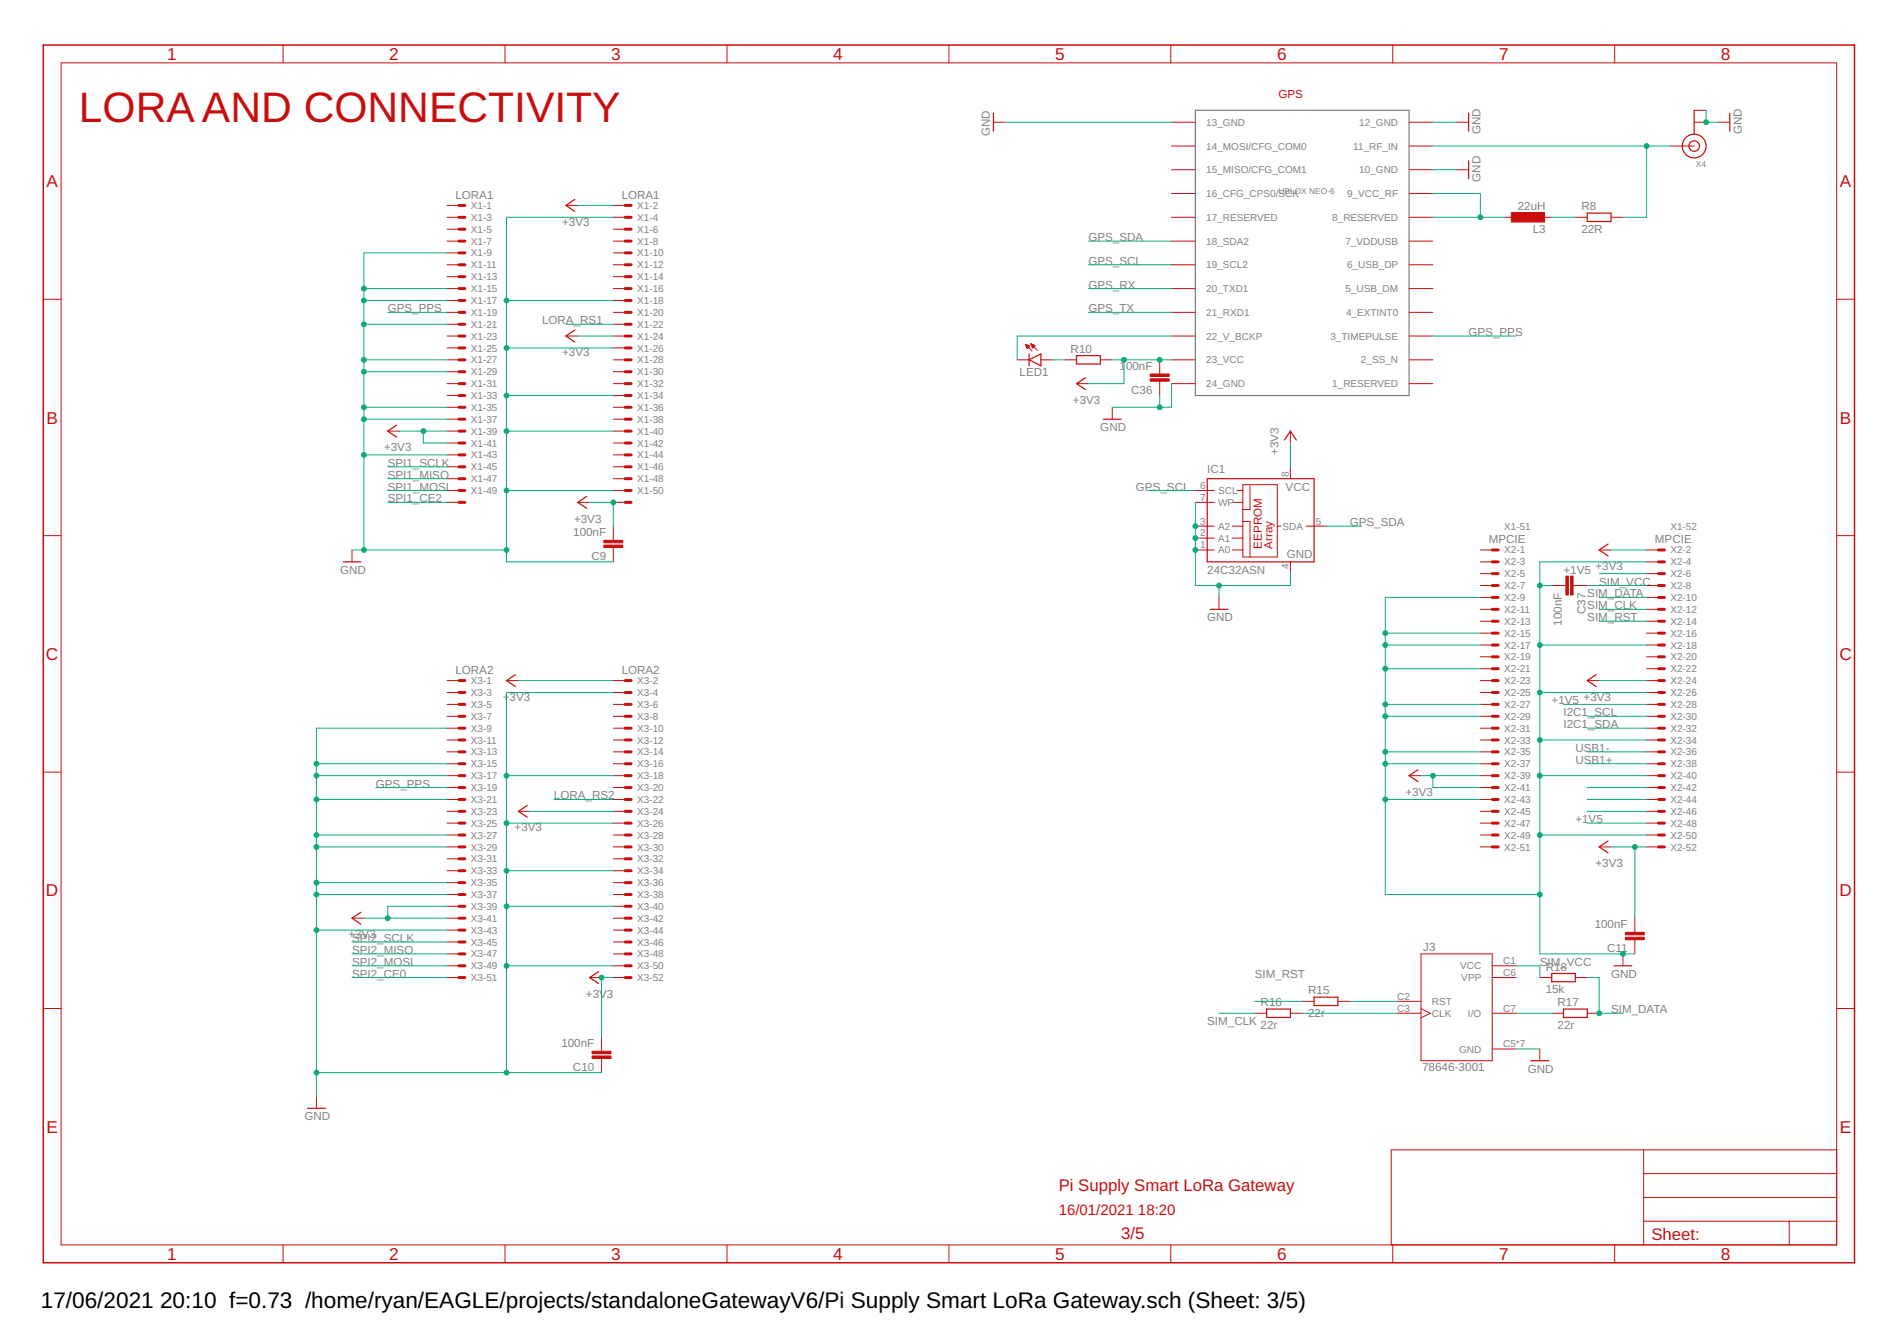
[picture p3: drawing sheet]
<svg xmlns="http://www.w3.org/2000/svg" width="297mm" height="210mm" viewBox="0 0 297 210" stroke-linecap="round" stroke-linejoin="round" font-family="sans-serif">
<path d="M187.2 17.3h33.4v44.6h-33.4z" fill="none" stroke="#808080" stroke-width=".19"/>
<g fill="none" stroke="#c90d0c" stroke-width=".16">
<path d="M9.6 9.8h278v185.1h-278zM44.3 7v2.8M79.1 7v2.8M113.8 7v2.8M148.6 7v2.8M155.6 19.1h1.8M183.3 7v2.8M183.5 19.1h3.7M218.1 7v2.8M220.6 19.1h3.8M228.1 19.1h1.9M252.8 7v2.8"/>
<path d="M265.3 19.1h1.8M265.3 17.3h1.8M269 19.1h1.8M70 32.2h1.9M70 34h1.9M70 35.9h1.9M70 37.7h1.9M70 39.6h1.9M88.6 32.2h1.9M96 32.2h1.9M96 34h1.9M96 35.9h1.9"/>
<path d="M96 37.7h1.9M96 39.6h1.9M183.5 34h3.7M183.5 37.7h3.7M183.5 22.9h3.7M183.5 26.6h3.7M183.5 30.3h3.7M220.6 34h3.8M220.6 37.7h3.8M220.6 22.9h3.8M220.6 26.6h3.8M220.6 30.3h3.8"/>
<path d="M228.1 26.6h1.9M235.5 34h1.9M241.1 34h1.9M246.7 34h1.8M252.3 34h1.8M261.6 22.9h3.7M6.8 46.8h2.8M70 41.4h1.9M70 43.3h1.9M70 45.2h1.9M70 47h1.9M70 48.9h1.9"/>
<path d="M70 50.8h1.9M70 52.6h1.9M70 54.5h1.9M70 56.3h1.9M70 58.2h1.9M88.6 52.6h1.9M96 41.4h1.9M96 43.3h1.9M96 45.2h1.9M96 47h1.9M96 48.9h1.9M96 50.8h1.9"/>
<path d="M96 52.6h1.9M96 54.5h1.9M96 56.3h1.9M96 58.2h1.9M159.3 56.3h1.8M160.6 53.9l1 1M160.6 53.9l.6 .3-.4 .4zM160.6 54h.1M160.6 54h.3M160.7 54.1h.4M160.7 54.2h.5M160.7 54.3h.4"/>
<path d="M160.8 54.4h.3M160.8 54.4h.2M160.8 54.5h.1M161.4 53.8l1 1M161.4 53.8l.7 .3-.4 .4M161.4 53.8l.3 .7M161.4 53.9h.2M161.5 54h.3M161.5 54h.4M161.5 54.1h.5M161.6 54.2h.3M161.6 54.3h.3"/>
<path d="M161.6 54.4h.2M161.7 54.4h.1M163 56.3h1.8M166.7 56.3h1.9M172.3 56.3h1.9M181.6 56.3v2.3M181.6 59.7v2.2M183.5 41.4h3.7M183.5 45.2h3.7M183.5 48.9h3.7M183.5 52.6h3.7M183.5 56.3h3.7"/>
<path d="M220.6 41.4h3.8M220.6 45.2h3.8M220.6 48.9h3.8M220.6 52.6h3.8M220.6 56.3h3.8M287.6 46.8h2.8M60.7 67.5h1.9M70 60h1.9M70 61.9h1.9M70 63.8h1.9M70 65.6h1.9M70 67.5h1.9"/>
<path d="M70 69.3h1.9M70 71.2h1.9M70 73.1h1.9M70 74.9h1.9M70 76.8h1.9M70 78.6h1.9M90.5 78.6h1.8M96 60h1.9M96 61.9h1.9M96 63.8h1.9M96 65.6h1.9M96 67.5h1.9"/>
<path d="M96 69.3h1.9M96 71.2h1.9M96 73.1h1.9M96 74.9h1.9M96 76.8h1.9M96 78.6h1.9M168.6 60h1.8M174.2 63.8v1.8M183.5 60h3.7M187.2 76.8h2.9M187.2 78.6h2.9M193.1 78.6h1.5"/>
<path d="M193.7 76.8h.9M194.6 75.9h5.4v11.3h-5.4zM195.7 76v3.8h-1.1M202.1 67.5v1.8M202.1 73.1v1.8M220.6 60h3.8M6.8 83.8h2.8M55.1 86.1v1.8M96 82.4v2.2M96 85.7v2.2M187.2 86.1h2.9M187.2 82.4h2.9"/>
<path d="M187.2 84.2h2.9M190.9 93.5v1.9M192.9 86.1h1.7M192.9 82.4h1.7M192.9 84.2h1.7M194.6 81.6h1.1v5.6M200 82.4h.6M202.1 87.9v1.9M204.5 82.4h3.1M231.8 86.1h1.9M231.8 87.9h1.9M231.8 89.8h1.9"/>
<path d="M231.8 91.7h1.9M231.8 93.5h1.9M231.8 95.4h1.9M231.8 97.2h1.9M231.8 99.1h1.9M243 91.7h2.2M246.3 91.7h2.2M250.4 86.1h1.9M257.8 86.1h1.9M257.8 87.9h1.9M257.8 89.8h1.9M257.8 91.7h1.9"/>
<path d="M257.8 93.5h1.9M257.8 95.4h1.9M257.8 97.2h1.9M257.8 99.1h1.9M287.6 83.8h2.8M70 106.5h1.9M70 108.4h1.9M70 110.3h1.9M70 112.1h1.9M70 114h1.9M70 115.8h1.9M70 117.7h1.9"/>
<path d="M70 119.5h1.9M79.3 106.5h1.9M96 106.5h1.9M96 108.4h1.9M96 110.3h1.9M96 112.1h1.9M96 114h1.9M96 115.8h1.9M96 117.7h1.9M96 119.5h1.9M231.8 101h1.9M231.8 102.8h1.9"/>
<path d="M231.8 104.7h1.9M231.8 106.5h1.9M231.8 108.4h1.9M231.8 110.3h1.9M231.8 112.1h1.9M231.8 114h1.9M231.8 115.8h1.9M231.8 117.7h1.9M231.8 119.5h1.9M248.5 106.5h1.9M257.8 101h1.9M257.8 102.8h1.9"/>
<path d="M257.8 104.7h1.9M257.8 106.5h1.9M257.8 108.4h1.9M257.8 110.3h1.9M257.8 112.1h1.9M257.8 114h1.9M257.8 115.8h1.9M257.8 117.7h1.9M257.8 119.5h1.9M6.8 120.9h2.8M70 121.4h1.9M70 123.3h1.9"/>
<path d="M70 125.1h1.9M70 127h1.9M70 128.8h1.9M70 130.7h1.9M70 132.6h1.9M70 134.4h1.9M70 136.3h1.9M70 138.2h1.9M81.2 127h1.8M96 121.4h1.9M96 123.3h1.9M96 125.1h1.9"/>
<path d="M96 127h1.9M96 128.8h1.9M96 130.7h1.9M96 132.6h1.9M96 134.4h1.9M96 136.3h1.9M96 138.2h1.9M220.6 121.4h1.9M231.8 121.4h1.9M231.8 123.3h1.9M231.8 125.1h1.9M231.8 127h1.9"/>
<path d="M231.8 128.8h1.9M231.8 130.7h1.9M231.8 132.6h1.9M250.4 132.6h1.9M257.8 121.4h1.9M257.8 123.3h1.9M257.8 125.1h1.9M257.8 127h1.9M257.8 128.8h1.9M257.8 130.7h1.9M257.8 132.6h1.9M287.6 120.9h2.8"/>
<path d="M6.8 157.9h2.8M55.1 143.7h1.9M70 140h1.9M70 141.9h1.9M70 143.7h1.9M70 145.6h1.9M70 147.4h1.9M70 149.3h1.9M70 151.2h1.9M70 153h1.9M92.3 153h1.9M96 140h1.9"/>
<path d="M96 141.9h1.9M96 143.7h1.9M96 145.6h1.9M96 147.4h1.9M96 149.3h1.9M96 151.2h1.9M96 153h1.9M196.5 158.6h1.8M202.1 158.6h1.8M203.9 156.7h1.9M209.5 156.7h1.8M218.8 156.7h3.7"/>
<path d="M218.8 158.6h3.7M222.5 149.3h11.2v16.7h-11.2zM222.5 157.9l1.5 .7-1.5 .7M233.7 151.2h3.7M233.7 153h3.7M233.7 158.6h3.7M241.1 153h1.9M243 158.6h1.8M246.7 153h1.8M248.5 158.6h1.9M254.1 149.3v1.9M256 143.7v2.3"/>
<path d="M256 147.1v2.2M287.6 157.9h2.8M49.6 171.6v1.9M94.2 162.3v2.2M94.2 165.7v2.2M233.7 164.2h3.7M241.1 164.2v1.8M257.4 180v14.9M287.6 180h-69.8v14.9M44.3 194.9v2.8M79.1 194.9v2.8M113.8 194.9v2.8"/>
<path d="M148.6 194.9v2.8M183.3 194.9v2.8M218.1 194.9v2.8M252.8 194.9v2.8M257.4 191.2h30.2M257.4 187.4h30.2M257.4 183.7h30.2M280.2 191.2v3.7"/>
</g>
<path d="M6.8 7h283.6v190.7h-283.6z" fill="none" stroke="#c90d0c" stroke-width=".23"/>
<g fill="none" stroke="#c90d0c" stroke-width=".47">
<path d="M71.9 32.2h.9M71.9 34h.9M71.9 35.9h.9M71.9 37.7h.9M71.9 39.6h.9M97.9 32.2h.9M97.9 34h.9M97.9 35.9h.9M97.9 37.7h.9M97.9 39.6h.9M71.9 41.4h.9M71.9 43.3h.9"/>
<path d="M71.9 45.2h.9M71.9 47h.9M71.9 48.9h.9M71.9 50.8h.9M71.9 52.6h.9M71.9 54.5h.9M71.9 56.3h.9M71.9 58.2h.9M97.9 41.4h.9M97.9 43.3h.9M97.9 45.2h.9M97.9 47h.9"/>
<path d="M97.9 48.9h.9M97.9 50.8h.9M97.9 52.6h.9M97.9 54.5h.9M97.9 56.3h.9M97.9 58.2h.9M71.9 60h.9M71.9 61.9h.9M71.9 63.8h.9M71.9 65.6h.9M71.9 67.5h.9M71.9 69.3h.9"/>
<path d="M71.9 71.2h.9M71.9 73.1h.9M71.9 74.9h.9M71.9 76.8h.9M71.9 78.6h.9M97.9 60h.9M97.9 61.9h.9M97.9 63.8h.9M97.9 65.6h.9M97.9 67.5h.9M97.9 69.3h.9M97.9 71.2h.9"/>
<path d="M97.9 73.1h.9M97.9 74.9h.9M97.9 76.8h.9M97.9 78.6h.9M233.7 86.1h.9M233.7 87.9h.9M233.7 89.8h.9M233.7 91.7h.9M233.7 93.5h.9M233.7 95.4h.9M233.7 97.2h.9M233.7 99.1h.9"/>
<path d="M259.7 86.1h.9M259.7 87.9h.9M259.7 89.8h.9M259.7 91.7h.9M259.7 93.5h.9M259.7 95.4h.9M259.7 97.2h.9M259.7 99.1h.9M71.9 106.5h.9M71.9 108.4h.9M71.9 110.3h.9M71.9 112.1h.9"/>
<path d="M71.9 114h.9M71.9 115.8h.9M71.9 117.7h.9M71.9 119.5h.9M97.9 106.5h.9M97.9 108.4h.9M97.9 110.3h.9M97.9 112.1h.9M97.9 114h.9M97.9 115.8h.9M97.9 117.7h.9M97.9 119.5h.9"/>
<path d="M233.7 101h.9M233.7 102.8h.9M233.7 104.7h.9M233.7 106.5h.9M233.7 108.4h.9M233.7 110.3h.9M233.7 112.1h.9M233.7 114h.9M233.7 115.8h.9M233.7 117.7h.9M233.7 119.5h.9M259.7 101h.9"/>
<path d="M259.7 102.8h.9M259.7 104.7h.9M259.7 106.5h.9M259.7 108.4h.9M259.7 110.3h.9M259.7 112.1h.9M259.7 114h.9M259.7 115.8h.9M259.7 117.7h.9M259.7 119.5h.9M71.9 121.4h.9M71.9 123.3h.9"/>
<path d="M71.9 125.1h.9M71.9 127h.9M71.9 128.8h.9M71.9 130.7h.9M71.9 132.6h.9M71.9 134.4h.9M71.9 136.3h.9M71.9 138.2h.9M97.9 121.4h.9M97.9 123.3h.9M97.9 125.1h.9M97.9 127h.9"/>
<path d="M97.9 128.8h.9M97.9 130.7h.9M97.9 132.6h.9M97.9 134.4h.9M97.9 136.3h.9M97.9 138.2h.9M233.7 121.4h.9M233.7 123.3h.9M233.7 125.1h.9M233.7 127h.9M233.7 128.8h.9M233.7 130.7h.9"/>
<path d="M233.7 132.6h.9M259.7 121.4h.9M259.7 123.3h.9M259.7 125.1h.9M259.7 127h.9M259.7 128.8h.9M259.7 130.7h.9M259.7 132.6h.9M71.9 140h.9M71.9 141.9h.9M71.9 143.7h.9M71.9 145.6h.9"/>
<path d="M71.9 147.4h.9M71.9 149.3h.9M71.9 151.2h.9M71.9 153h.9M97.9 140h.9M97.9 141.9h.9M97.9 143.7h.9M97.9 145.6h.9M97.9 147.4h.9M97.9 149.3h.9M97.9 151.2h.9M97.9 153h.9"/>
</g>
<g fill="none" stroke="#c90d0c" stroke-width=".19">
<path d="M155.6 17.7v2.8M230 17.7v2.8M265.3 17.3v3.7M270.8 17.7v2.8M90 31.2l-1.4 1 1.4 .9M230 25.2v2.8M248.5 33.4h3.8v1.3h-3.8zM90 51.7l-1.4 .9 1.4 .9M161.1 56.3l1.9-.9v1.9zM161.1 55.4v1.9M168.6 55.7h3.7v1.3h-3.7zM170 59.1l-1.4 .9 1.4 1"/>
<path d="M62.1 66.5l-1.4 1 1.4 .9M91.9 77.7l-1.4 .9 1.4 1M172.8 65.6h2.8M189 74.9h16.8v13h-16.8zM201.1 68.9l1-1.4 .9 1.4M53.7 87.9h2.8M189.5 95.4h2.8M251.8 85.2l-1.4 .9 1.4 .9M80.7 105.6l-1.4 .9 1.4 1M249.9 105.6l-1.4 .9 1.4 1M82.5 126.1l-1.3 .9 1.3 .9M222 120.5l-1.4 .9 1.4 .9"/>
<path d="M251.8 131.6l-1.4 1 1.4 .9M56.5 142.8l-1.4 .9 1.4 1M93.7 152.1l-1.4 .9 1.4 .9M198.3 157.9h3.8v1.4h-3.8zM205.8 156.1h3.7v1.3h-3.7zM243 152.4h3.7v1.3h-3.7zM244.8 157.9h3.7v1.4h-3.7zM252.7 151.2h2.8M48.2 173.5h2.7M239.7 166h2.8"/>
<circle cx="265.3" cy="22.9" r="1.86"/>
<circle cx="265.3" cy="22.9" r=".83"/>
</g>
<g fill="#c90d0c" stroke="#c90d0c" stroke-width=".16">
<path d="M94.6 84.6h2.9v.4h-2.9z"/>
<path d="M94.6 85.3h2.9v.4h-2.9z"/>
<path d="M92.7 164.5h3v.4h-3z"/>
<path d="M92.7 165.3h3v.4h-3z"/>
<path d="M254.5 145.9h3v.4h-3z"/>
<path d="M254.5 146.7h3v.4h-3z"/>
<path d="M180.1 58.5h3v.4h-3z"/>
<path d="M180.1 59.3h3v.4h-3z"/>
<path d="M245.2 90.2h.4v2.9h-.4z"/>
<path d="M245.9 90.2h.4v2.9h-.4z"/>
<path d="M236.6 33.3h5.3v1.5h-5.3z"/>
</g>
<g fill="none" stroke="#0dab76" stroke-width=".16">
<path d="M157.4 19.1h26.1M224.4 19.1h3.7M267.1 17.3v1.8h1.9M70 39.6h-13v46.5M90.5 32.2h5.5M96 34h-16.7v53.9h16.7M170.4 37.7h13.1M224.4 34h11.1M224.4 26.6h3.7M224.4 30.3h7.4v3.7M224.4 22.9h37.2M243 34h3.7"/>
<path d="M257.8 22.9v11.1h-3.7M57 56.3h13M57 45.2h13M57 47h13M57 50.8h13M57 58.2h13M60.7 48.9h9.3M79.3 47h16.7M79.3 54.5h16.7M88.6 50.8h7.4M90.5 52.6h5.5M164.8 56.3h1.9"/>
<path d="M170.4 45.2h13.1M170.4 48.9h13.1M170.4 41.4h13.1M174.2 56.3h9.3M176 56.3v3.7h-5.6M183.5 52.6h-24.2v3.7M224.4 52.6h13M57 63.8h13M57 65.6h13M57 71.2h13M60.7 78.6h9.3M60.7 76.8h9.3"/>
<path d="M60.7 73.1h9.3M60.7 74.9h9.3M62.6 67.5h7.4M66.3 67.5v1.8h3.7M79.3 67.5h16.7M79.3 76.8h16.7M79.3 61.9h16.7M92.3 78.6h3.7v3.8M179.7 76.8h7.5M181.6 61.9v1.9M183.5 60v3.8h-9.3M187.2 78.6v13.1h14.9v-1.9"/>
<path d="M202.1 69.3v3.8M55.1 86.1h24.2M190.9 91.7v1.8M207.6 82.4h5.6M216.9 99.1h14.9M231.8 93.5h-14.9v46.5h24.2M241.1 91.7h1.9M248.5 91.7h9.3M250.4 93.5h7.4M250.4 89.8h7.4M250.4 95.4h7.4M250.4 97.2h7.4"/>
<path d="M252.3 86.1h5.5M257.8 87.9h-16.7v61.4h14.9M49.6 119.5h20.4M70 114h-20.4v57.6M81.2 106.5h14.8M96 108.4h-16.7v59.5M216.9 119.5h14.9M216.9 101h14.9M216.9 117.7h14.9M216.9 112.1h14.9M216.9 110.3h14.9M216.9 104.7h14.9"/>
<path d="M241.1 108.4h16.7M241.1 101h16.7M241.1 115.8h16.7M244.8 110.3h13M248.5 114h9.3M248.5 119.5h9.3M248.5 117.7h9.3M248.5 112.1h9.3M250.4 106.5h7.4M49.6 132.6h20.4M49.6 121.4h20.4M49.6 130.7h20.4"/>
<path d="M49.6 138.2h20.4M49.6 125.1h20.4M58.8 123.3h11.2M79.3 121.4h16.7M79.3 136.3h16.7M79.3 128.8h16.7M83 127h13M86.7 125.1h9.3M216.9 125.1h14.9M222.5 121.4h9.3M224.4 121.4v1.9h7.4M241.1 121.4h16.7"/>
<path d="M241.1 130.7h16.7M248.5 127h9.3M248.5 123.3h9.3M248.5 128.8h9.3M248.5 125.1h9.3M252.3 132.6h5.5M256 132.6v11.1M49.6 140h20.4M49.6 145.6h20.4M55.1 153h14.9M55.1 151.2h14.9M55.1 149.3h14.9"/>
<path d="M55.1 147.4h14.9M57 143.7h13M70 141.9h-9.3v1.8M79.3 141.9h16.7M79.3 151.2h16.7M96 153h-1.8v9.3M190.9 158.6h5.6M196.5 156.7h7.4M203.9 158.6h14.9M211.3 156.7h7.5M237.4 151.2h3.7v1.8M237.4 158.6h5.6"/>
<path d="M248.5 153h1.9v5.6h3.7M49.6 167.9h44.6M237.4 164.2h3.7"/>
</g>
<g fill="#0dab76" stroke="#0dab76" stroke-width=".16">
<circle cx="66.3" cy="67.5" r=".38"/>
<circle cx="96" cy="78.6" r=".38"/>
<circle cx="94.2" cy="153" r=".38"/>
<circle cx="60.7" cy="143.7" r=".38"/>
<circle cx="181.6" cy="56.3" r=".38"/>
<circle cx="176" cy="56.3" r=".38"/>
<circle cx="256" cy="132.6" r=".38"/>
<circle cx="224.4" cy="121.4" r=".38"/>
<circle cx="57" cy="45.2" r=".38"/>
<circle cx="57" cy="47" r=".38"/>
<circle cx="57" cy="50.8" r=".38"/>
<circle cx="57" cy="56.3" r=".38"/>
<circle cx="57" cy="58.2" r=".38"/>
<circle cx="57" cy="63.8" r=".38"/>
<circle cx="57" cy="65.6" r=".38"/>
<circle cx="57" cy="71.2" r=".38"/>
<circle cx="57" cy="86.1" r=".38"/>
<circle cx="79.3" cy="86.1" r=".38"/>
<circle cx="79.3" cy="76.8" r=".38"/>
<circle cx="79.3" cy="67.5" r=".38"/>
<circle cx="79.3" cy="61.9" r=".38"/>
<circle cx="79.3" cy="54.5" r=".38"/>
<circle cx="79.3" cy="47" r=".38"/>
<circle cx="49.6" cy="119.5" r=".38"/>
<circle cx="49.6" cy="121.4" r=".38"/>
<circle cx="49.6" cy="130.7" r=".38"/>
<circle cx="49.6" cy="132.6" r=".38"/>
<circle cx="49.6" cy="138.2" r=".38"/>
<circle cx="49.6" cy="140" r=".38"/>
<circle cx="49.6" cy="145.6" r=".38"/>
<circle cx="49.6" cy="167.9" r=".38"/>
<circle cx="79.3" cy="167.9" r=".38"/>
<circle cx="79.3" cy="151.2" r=".38"/>
<circle cx="79.3" cy="141.9" r=".38"/>
<circle cx="79.3" cy="136.3" r=".38"/>
<circle cx="79.3" cy="128.8" r=".38"/>
<circle cx="79.3" cy="121.4" r=".38"/>
<circle cx="49.6" cy="125.1" r=".38"/>
<circle cx="181.6" cy="63.8" r=".38"/>
<circle cx="241.1" cy="140" r=".38"/>
<circle cx="241.1" cy="101" r=".38"/>
<circle cx="241.1" cy="108.4" r=".38"/>
<circle cx="241.1" cy="115.8" r=".38"/>
<circle cx="241.1" cy="121.4" r=".38"/>
<circle cx="241.1" cy="130.7" r=".38"/>
<circle cx="216.9" cy="125.1" r=".38"/>
<circle cx="216.9" cy="119.5" r=".38"/>
<circle cx="216.9" cy="117.7" r=".38"/>
<circle cx="216.9" cy="112.1" r=".38"/>
<circle cx="216.9" cy="110.3" r=".38"/>
<circle cx="216.9" cy="104.7" r=".38"/>
<circle cx="216.9" cy="101" r=".38"/>
<circle cx="216.9" cy="99.1" r=".38"/>
<circle cx="254.1" cy="149.3" r=".38"/>
<circle cx="241.1" cy="91.7" r=".38"/>
<circle cx="267.1" cy="19.1" r=".38"/>
<circle cx="187.2" cy="82.4" r=".38"/>
<circle cx="187.2" cy="84.2" r=".38"/>
<circle cx="187.2" cy="86.1" r=".38"/>
<circle cx="190.9" cy="91.7" r=".38"/>
<circle cx="231.8" cy="34" r=".38"/>
<circle cx="250.4" cy="158.6" r=".38"/>
<circle cx="257.8" cy="22.9" r=".38"/>
</g>
<text font-size="6.7" fill="#c90d0c" x="12.4" y="19.1">LORAAND CONNECTIVITY</text>
<g font-size="3.5">
<text x="6.4" y="204.7">17/06/2021</text>
<text x="25.1" y="204.7">20:10 f=0.73 /home/ryan/EAGLE/projects/standaloneGatewayV6/Pi Supply Smart LoRa Gateway.sch (Sheet: 3/5)</text>
</g>
<g font-size="2.7" fill="#c90d0c">
<text x="26.2" y="9.4">1</text>
<text x="61" y="9.4">2</text>
<text x="95.7" y="9.4">3</text>
<text x="130.5" y="9.4">4</text>
<text x="165.2" y="9.4">5</text>
<text x="200" y="9.4">6</text>
<text x="234.7" y="9.4">7</text>
<text x="269.5" y="9.4">8</text>
<text x="7.3" y="29.3">A</text>
<text x="288.1" y="29.3">A</text>
<text x="7.3" y="66.3">B</text>
<text x="288.1" y="66.3">B</text>
<text x="7.2" y="103.3">C</text>
<text x="288" y="103.3">C</text>
<text x="7.2" y="140.3">D</text>
<text x="288" y="140.3">D</text>
<text x="7.3" y="177.3">E</text>
<text x="288.1" y="177.3">E</text>
<text x="26.2" y="197.2">1</text>
<text x="61" y="197.2">2</text>
<text x="95.7" y="197.2">3</text>
<text x="130.5" y="197.2">4</text>
<text x="165.2" y="197.2">5</text>
<text x="200" y="197.2">6</text>
<text x="234.7" y="197.2">7</text>
<text x="269.5" y="197.2">8</text>
</g>
<g font-size="2.6" fill="#c90d0c">
<text x="165.8" y="186.5">Pi Supply Smart LoRa Gateway</text>
<text x="175.5" y="193.9">3/5</text>
<text x="258.6" y="194">Sheet:</text>
</g>
<g font-size="2.3" fill="#c90d0c">
<text x="165.8" y="190.2">16/01/2021</text>
<text x="178.2" y="190.2">18:20</text>
</g>
<g font-size="1.8" fill="#c90d0c">
<text x="200.2" y="15.4">GPS</text>
<text x="197.6" y="85.9" transform="rotate(-90 197.6 85.9)">EEPROM</text>
<text x="199.3" y="85.9" transform="rotate(-90 199.3 85.9)">Array</text>
</g>
<g font-size="1.8" fill="#808080">
<text x="155" y="21.3" transform="rotate(-90 155 21.3)">GND</text>
<text x="231.8" y="21" transform="rotate(-90 231.8 21)">GND</text>
<text x="272.7" y="21" transform="rotate(-90 272.7 21)">GND</text>
<text x="231.8" y="28.4" transform="rotate(-90 231.8 28.4)">GND</text>
<text x="71.3" y="31.1">LORA1</text>
<text x="88" y="35.3">+3V3</text>
<text x="97.3" y="31.1">LORA1</text>
<text x="237.7" y="32.9">22uH</text>
<text x="247.6" y="32.9">R8</text>
<text x="170.4" y="37.7">GPS_SDA</text>
<text x="170.4" y="41.4">GPS_SCL</text>
<text x="240" y="36.4">L3</text>
<text x="247.6" y="36.4">22R</text>
<text x="170.4" y="45.2">GPS_RX</text>
<text x="60.7" y="48.9">GPS_PPS</text>
<text x="84.9" y="50.7">LORA_RS1</text>
<text x="170.4" y="48.9">GPS_TX</text>
<text x="229.9" y="52.6">GPS_PPS</text>
<text x="88" y="55.8">+3V3</text>
<text x="159.6" y="58.9">LED1</text>
<text x="167.6" y="55.2">R10</text>
<text x="175.3" y="57.9">1</text>
<text x="176.3" y="57.9">00nF</text>
<text x="168" y="63.2">+3V3</text>
<text x="177.1" y="61.6">C36</text>
<text x="60.1" y="70.6">+3V3</text>
<text x="172.3" y="67.5">GND</text>
<text x="200.2" y="71.2" transform="rotate(-90 200.2 71.2)">+3V3</text>
<text x="60.7" y="73.1">SPI1_SCLK</text>
<text x="60.7" y="74.9">SPI1_MISO</text>
<text x="60.7" y="76.8">SPI1_MOSI</text>
<text x="177.9" y="76.8">GPS_SCL</text>
<text x="189" y="74">IC1</text>
<text x="201.3" y="76.8">VCC</text>
<text x="60.7" y="78.6">SPI1_CE2</text>
<text x="89.8" y="83.9">100nF</text>
<text x="89.9" y="81.8">+3V3</text>
<text x="211.3" y="82.4">GPS_SDA</text>
<text x="53.3" y="89.8">GND</text>
<text x="92.6" y="87.6">C9</text>
<text x="189" y="89.8">24C32ASN</text>
<text x="201.5" y="87.4">GND</text>
<text x="233.1" y="85.1">MPCIE</text>
<text x="244.8" y="89.8">+1V5</text>
<text x="249.8" y="89.2">+3V3</text>
<text x="259.1" y="85.1">MPCIE</text>
<text x="248.5" y="93.5">SIM_DATA</text>
<text x="248.5" y="95.4">SIM_CLK</text>
<text x="250.4" y="91.7">SIM_VCC</text>
<text x="189" y="97.2">GND</text>
<text x="244.5" y="97.9" transform="rotate(-90 244.5 97.9)">100nF</text>
<text x="248.3" y="96.1" transform="rotate(-90 248.3 96.1)">C37</text>
<text x="248.5" y="97.2">SIM_RST</text>
<text x="71.3" y="105.5">LORA2</text>
<text x="97.3" y="105.5">LORA2</text>
<text x="78.7" y="109.7">+</text>
<text x="79.8" y="109.7">3V3</text>
<text x="243" y="110.3">+1V5</text>
<text x="244.8" y="112.1">I2C1_SCL</text>
<text x="244.8" y="114">I2C1_SDA</text>
<text x="248" y="109.7">+3V3</text>
<text x="246.7" y="117.7">USB1-</text>
<text x="246.7" y="119.6">USB1+</text>
<text x="58.8" y="123.3">GPS_PPS</text>
<text x="86.7" y="125.1">LORA_RS2</text>
<text x="220.1" y="124.6">+3V3</text>
<text x="80.6" y="130.1">+3V3</text>
<text x="246.7" y="128.8">+1V5</text>
<text x="249.8" y="135.7">+3V3</text>
<text x="54.5" y="146.9">+3V3</text>
<text x="55.1" y="147.4">SPI2_SCLK</text>
<text x="55.1" y="149.3">SPI2_MISO</text>
<text x="222.9" y="148.9">J3</text>
<text x="249.7" y="145.3">100nF</text>
<text x="251.7" y="149">C11</text>
<text x="55.1" y="151.2">SPI2_MOSI</text>
<text x="55.1" y="153">SPI2_CE0</text>
<text x="196.5" y="153">SIM_RST</text>
<text x="204.8" y="155.6">R15</text>
<text x="241.1" y="151.2">SIM_VCC</text>
<text x="242" y="155.4">15k</text>
<text x="242" y="151.9">R18</text>
<text x="252.3" y="153">GND</text>
<text x="91.7" y="156.2">+3V3</text>
<text x="189" y="160.5">SIM_CLK</text>
<text x="197.4" y="161">22r</text>
<text x="197.4" y="157.5">R16</text>
<text x="204.8" y="159.2">22r</text>
<text x="243.9" y="161">22r</text>
<text x="243.9" y="157.5">R17</text>
<text x="252.3" y="158.6">SIM_DATA</text>
<text x="87.9" y="163.9">100nF</text>
<text x="89.7" y="167.6">C10</text>
<text x="222.7" y="167.6">78646-3001</text>
<text x="239.2" y="167.9">GND</text>
<text x="47.7" y="175.3">GND</text>
</g>
<g font-size="1.6" fill="#808080">
<text x="188.9" y="19.7">13_GND</text>
<text x="188.9" y="23.4">14_MOSI/CFG_COM0</text>
<text x="211.9" y="23.4">11_RF_IN</text>
<text x="212.8" y="19.7">12_GND</text>
<text x="188.9" y="27.1">15_MISO/CFG_COM1</text>
<text x="212.8" y="27.1">10_GND</text>
<text x="73.7" y="32.7">X1-1</text>
<text x="73.7" y="34.6">X1-3</text>
<text x="99.8" y="32.7">X1-2</text>
<text x="99.8" y="34.6">X1-4</text>
<text x="188.9" y="30.9">16_CFG_CPS0/SCK</text>
<text x="188.9" y="34.6">17_RESERVED</text>
<text x="208.6" y="34.6">8_RESERVED</text>
<text x="210.9" y="30.9">9_VCC_RF</text>
<text x="73.7" y="36.4">X1-5</text>
<text x="73.7" y="38.3">X1-7</text>
<text x="73.7" y="40.1">X1-9</text>
<text x="99.8" y="36.4">X1-6</text>
<text x="99.8" y="38.3">X1-8</text>
<text x="99.8" y="40.1">X1-10</text>
<text x="188.9" y="38.3">18_SDA2</text>
<text x="210.7" y="38.3">7_VDDUSB</text>
<text x="73.7" y="42">X1-11</text>
<text x="73.7" y="43.9">X1-13</text>
<text x="73.7" y="45.7">X1-15</text>
<text x="73.7" y="47.6">X1-17</text>
<text x="99.8" y="42">X1-12</text>
<text x="99.8" y="43.9">X1-14</text>
<text x="99.8" y="45.7">X1-16</text>
<text x="99.8" y="47.6">X1-18</text>
<text x="188.9" y="42">19_SCL2</text>
<text x="188.9" y="45.7">20_TXD1</text>
<text x="210.7" y="45.7">5_USB_DM</text>
<text x="210.9" y="42">6_USB_DP</text>
<text x="73.7" y="49.4">X1-19</text>
<text x="73.7" y="51.3">X1-21</text>
<text x="73.7" y="53.2">X1-23</text>
<text x="99.8" y="49.4">X1-20</text>
<text x="99.8" y="51.3">X1-22</text>
<text x="99.8" y="53.2">X1-24</text>
<text x="188.9" y="49.4">21_RXD1</text>
<text x="188.9" y="53.2">22_V_BCKP</text>
<text x="208.3" y="53.2">3_TIMEPULSE</text>
<text x="210.8" y="49.5">4_EXTINT0</text>
<text x="73.7" y="55">X1-25</text>
<text x="73.7" y="56.9">X1-27</text>
<text x="73.7" y="58.7">X1-29</text>
<text x="99.8" y="55">X1-26</text>
<text x="99.8" y="56.9">X1-28</text>
<text x="99.8" y="58.7">X1-30</text>
<text x="188.9" y="56.9">23_VCC</text>
<text x="213.1" y="56.9">2_SS_N</text>
<text x="73.7" y="60.6">X1-31</text>
<text x="73.7" y="62.5">X1-33</text>
<text x="73.7" y="64.3">X1-35</text>
<text x="99.8" y="60.6">X1-32</text>
<text x="99.8" y="62.5">X1-34</text>
<text x="99.8" y="64.3">X1-36</text>
<text x="188.9" y="60.6">24_GND</text>
<text x="208.6" y="60.6">1_RESERVED</text>
<text x="73.7" y="66.2">X1-37</text>
<text x="73.7" y="68">X1-39</text>
<text x="73.7" y="69.9">X1-41</text>
<text x="73.7" y="71.8">X1-43</text>
<text x="99.8" y="66.2">X1-38</text>
<text x="99.8" y="68">X1-40</text>
<text x="99.8" y="69.9">X1-42</text>
<text x="99.8" y="71.8">X1-44</text>
<text x="73.7" y="73.6">X1-45</text>
<text x="73.7" y="75.5">X1-47</text>
<text x="73.7" y="77.3">X1-49</text>
<text x="99.8" y="73.6">X1-46</text>
<text x="99.8" y="75.5">X1-48</text>
<text x="99.8" y="77.3">X1-50</text>
<text x="187.9" y="76.5">6</text>
<text x="190.7" y="77.3">SCL</text>
<text x="201.8" y="74.7" transform="rotate(-90 201.8 74.7)">8</text>
<text x="187.9" y="84">2</text>
<text x="187.9" y="82.1">3</text>
<text x="187.9" y="78.4">7</text>
<text x="190.7" y="82.9">A2</text>
<text x="190.7" y="79.2">WP</text>
<text x="200.8" y="82.9">SDA</text>
<text x="206" y="82.1">5</text>
<text x="235.5" y="82.9">X1-51</text>
<text x="261.6" y="82.9">X1-52</text>
<text x="187.9" y="85.8">1</text>
<text x="190.7" y="86.6">A0</text>
<text x="190.7" y="84.8">A1</text>
<text x="201.8" y="89.1" transform="rotate(-90 201.8 89.1)">4</text>
<text x="235.5" y="86.6">X2-1</text>
<text x="235.5" y="88.5">X2-3</text>
<text x="261.6" y="86.6">X2-2</text>
<text x="261.6" y="88.5">X2-4</text>
<text x="235.5" y="90.4">X2-5</text>
<text x="235.5" y="92.2">X2-7</text>
<text x="235.5" y="94.1">X2-9</text>
<text x="235.5" y="95.9">X2-11</text>
<text x="261.6" y="90.4">X2-6</text>
<text x="261.6" y="92.2">X2-8</text>
<text x="261.6" y="94.1">X2-10</text>
<text x="261.6" y="95.9">X2-12</text>
<text x="235.5" y="97.8">X2-13</text>
<text x="235.5" y="99.7">X2-15</text>
<text x="235.5" y="101.5">X2-17</text>
<text x="261.6" y="97.8">X2-14</text>
<text x="261.6" y="99.7">X2-16</text>
<text x="261.6" y="101.5">X2-18</text>
<text x="73.7" y="107.1">X3-1</text>
<text x="99.8" y="107.1">X3-2</text>
<text x="235.5" y="103.4">X2-19</text>
<text x="235.5" y="105.2">X2-21</text>
<text x="235.5" y="107.1">X2-23</text>
<text x="261.6" y="103.4">X2-20</text>
<text x="261.6" y="105.2">X2-22</text>
<text x="261.6" y="107.1">X2-24</text>
<text x="73.7" y="109">X3-3</text>
<text x="73.7" y="110.8">X3-5</text>
<text x="73.7" y="112.7">X3-7</text>
<text x="99.8" y="109">X3-4</text>
<text x="99.8" y="110.8">X3-6</text>
<text x="99.8" y="112.7">X3-8</text>
<text x="235.5" y="109">X2-25</text>
<text x="235.5" y="110.8">X2-27</text>
<text x="235.5" y="112.7">X2-29</text>
<text x="261.6" y="109">X2-26</text>
<text x="261.6" y="110.8">X2-28</text>
<text x="261.6" y="112.7">X2-30</text>
<text x="73.7" y="114.5">X3-9</text>
<text x="73.7" y="116.4">X3-11</text>
<text x="73.7" y="118.3">X3-13</text>
<text x="99.8" y="114.5">X3-10</text>
<text x="99.8" y="116.4">X3-12</text>
<text x="99.8" y="118.3">X3-14</text>
<text x="235.5" y="114.5">X2-31</text>
<text x="235.5" y="116.4">X2-33</text>
<text x="235.5" y="118.3">X2-35</text>
<text x="261.6" y="114.5">X2-32</text>
<text x="261.6" y="116.4">X2-34</text>
<text x="261.6" y="118.3">X2-36</text>
<text x="73.7" y="120.1">X3-15</text>
<text x="73.7" y="122">X3-17</text>
<text x="73.7" y="123.8">X3-19</text>
<text x="73.7" y="125.7">X3-21</text>
<text x="99.8" y="120.1">X3-16</text>
<text x="99.8" y="122">X3-18</text>
<text x="99.8" y="123.8">X3-20</text>
<text x="99.8" y="125.7">X3-22</text>
<text x="235.5" y="120.1">X2-37</text>
<text x="235.5" y="122">X2-39</text>
<text x="235.5" y="123.8">X2-41</text>
<text x="235.5" y="125.7">X2-43</text>
<text x="261.6" y="120.1">X2-38</text>
<text x="261.6" y="122">X2-40</text>
<text x="261.6" y="123.8">X2-42</text>
<text x="261.6" y="125.7">X2-44</text>
<text x="73.7" y="127.5">X3-23</text>
<text x="73.7" y="129.4">X3-25</text>
<text x="73.7" y="131.3">X3-27</text>
<text x="99.8" y="127.5">X3-24</text>
<text x="99.8" y="129.4">X3-26</text>
<text x="99.8" y="131.3">X3-28</text>
<text x="235.5" y="127.5">X2-45</text>
<text x="235.5" y="129.4">X2-47</text>
<text x="235.5" y="131.3">X2-49</text>
<text x="261.6" y="127.5">X2-46</text>
<text x="261.6" y="129.4">X2-48</text>
<text x="261.6" y="131.3">X2-50</text>
<text x="73.7" y="133.1">X3-29</text>
<text x="73.7" y="135">X3-31</text>
<text x="73.7" y="136.8">X3-33</text>
<text x="99.8" y="133.1">X3-30</text>
<text x="99.8" y="135">X3-32</text>
<text x="99.8" y="136.8">X3-34</text>
<text x="235.5" y="133.1">X2-51</text>
<text x="261.6" y="133.1">X2-52</text>
<text x="73.7" y="138.7">X3-35</text>
<text x="73.7" y="140.6">X3-37</text>
<text x="73.7" y="142.4">X3-39</text>
<text x="99.8" y="138.7">X3-36</text>
<text x="99.8" y="140.6">X3-38</text>
<text x="99.8" y="142.4">X3-40</text>
<text x="73.7" y="144.3">X3-41</text>
<text x="73.7" y="146.1">X3-43</text>
<text x="73.7" y="148">X3-45</text>
<text x="73.7" y="149.9">X3-47</text>
<text x="99.8" y="144.3">X3-42</text>
<text x="99.8" y="146.1">X3-44</text>
<text x="99.8" y="148">X3-46</text>
<text x="99.8" y="149.9">X3-48</text>
<text x="73.7" y="151.7">X3-49</text>
<text x="73.7" y="153.6">X3-51</text>
<text x="99.8" y="151.7">X3-50</text>
<text x="99.8" y="153.6">X3-52</text>
<text x="228.7" y="151.7">VCC</text>
<text x="228.8" y="153.6">VPP</text>
<text x="235.4" y="150.9">C1</text>
<text x="235.4" y="152.8">C6</text>
<text x="218.8" y="156.5">C2</text>
<text x="218.8" y="158.3">C3</text>
<text x="224.2" y="157.3">RST</text>
<text x="224.2" y="159.2">CLK</text>
<text x="229.9" y="159.2">I/O</text>
<text x="235.4" y="158.3">C7</text>
<text x="228.5" y="164.7">GND</text>
<text x="235.4" y="163.9">C5*7</text>
</g>
<g font-size="1.3" fill="#808080">
<text x="265.5" y="26.2">X4</text>
<text x="200.2" y="30.3">UBLOX NEO-6</text>
</g>
</svg>
